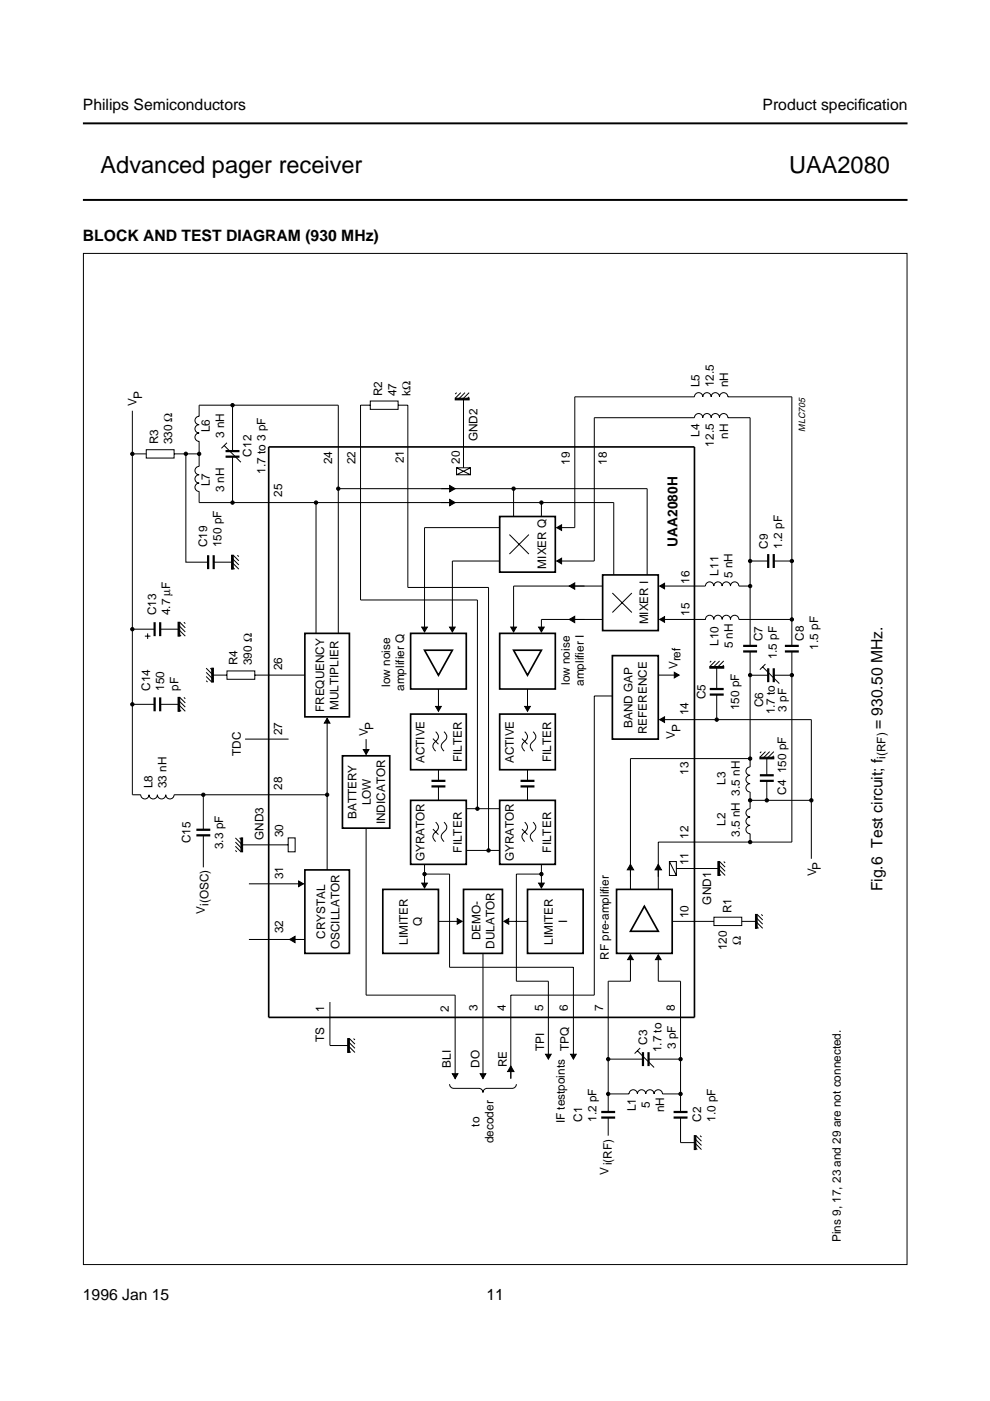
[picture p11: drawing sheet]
<svg xmlns="http://www.w3.org/2000/svg" width="210mm" height="297mm" viewBox="0 0 210 297" stroke-linecap="round" stroke-linejoin="round" font-family="sans-serif">
<path d="M17.6 26.2h174.8M17.6 42.4h174.8" fill="none" stroke="#000" stroke-width=".42"/>
<g fill="#fff">
<path d="M17.5 161.5h8.1z"/>
<path d="M25.7 160.4v2z"/>
<path d="M17.5 158.2h169.4v7.1h-169.4z"/>
<circle cx="42" cy="164.5" r=".22"/>
<circle cx="42" cy="162.6" r=".22"/>
<circle cx="42" cy="160.8" r=".22"/>
<circle cx="42" cy="158.9" r=".22"/>
<circle cx="156.9" cy="164.5" r=".22"/>
<circle cx="156.9" cy="162.6" r=".22"/>
<circle cx="156.9" cy="160.8" r=".22"/>
<circle cx="156.9" cy="158.9" r=".22"/>
</g>
<g fill="none" stroke="#000" stroke-width=".21">
<path d="M28.1 87.1v81.4h1.7a.88 .88 0 0 0 .9 .9 .88 .88 0 0 0 .9-.9 .89 .89 0 0 0 .9 .9 .89 .89 0 0 0 .9-.9 .88 .88 0 0 0 .9 .9 .88 .88 0 0 0 .8-.9 .88 .88 0 0 0 .9 .9 .88 .88 0 0 0 .9-.9h32.5M28.1 96.2h2.9M31 95.3h5.9v1.8h-5.9zM36.9 96.2h5.3M39.4 96.2v23h4.7M47.5 94.5l3.6 3.5M48.1 93.9l-1.2 1.2M49.3 85.9v9.7M49.3 96.8v9.8M78.5 85h5.9v1.8h-5.9zM78.5 85.9h-2.1v41.3h24.8v44.3M84.4 85.9h2.1v38.7h17.1v55.7"/>
<path d="M96.8 99.2h2.9v1.5h-2.9zM96.8 99.2l2.9 1.5M96.8 83.3l-.3 .2M97.7 83.3l-1.2 1.1M98.3 84.4v14.8M98.6 83.3l-1.5 1.4M99.5 84.1l-.6 .6M99.5 83.3l-1.5 1.4M99.7 99.2l-2.9 1.5M45.3 119.2h3.9l1.4 1.5M49.2 118.3l1.4 1.5M49.5 117.7l1.1 1.2"/>
<path d="M50.3 117.7l.3 .3M67 106.6v27.7M71.7 103.6h65.5v18.3M105.9 111.9h-15.9v22.1M105.9 118.9h-10v15.1M108 113.3l4.1 4.2M108.9 103.6v5.9M112.1 113.3l-4.1 4.2M114.8 106.6v2.9M118 118.9h8v-30.3h21.2a.88 .88 0 0 1 .9-.9 .88 .88 0 0 1 .9 .9 .89 .89 0 0 1 .9-.9 .89 .89 0 0 1 .9 .9 .88 .88 0 0 1 .9-.9 .88 .88 0 0 1 .9 .9 .88 .88 0 0 1 .8-.9 .88 .88 0 0 1 .9 .9h4.7v48.3M118 111.9h3.9v-27.8h25.3a.88 .88 0 0 1 .9-.8 .88 .88 0 0 1 .9 .8 .89 .89 0 0 1 .9-.8 .89 .89 0 0 1 .9 .8 .88 .88 0 0 1 .9-.8 .88 .88 0 0 1 .9 .8 .88 .88 0 0 1 .8-.8 .88 .88 0 0 1 .9 .8h13.6v52.8M159 118.9h3.9"/>
<path d="M164.1 118.9h3.8M28.1 133.4h4.7M30.7 134.9h1.2M31.3 134.3v1.2M34 133.4h3.8M37.8 134.3l.6 .6M37.8 133.4l1.5 1.5M37.8 132.5l1.5 1.5M38.1 131.9l1.2 1.2M39 131.9l.3 .3M49.2 120.1l.5 .6M127.8 124.3h-18.9v9.7"/>
<path d="M127.8 131.3h-13v2.7M129.8 125.7l4.2 4.2M130.1 121.9v-15.3h-87.9v-2.4a.89 .89 0 0 1-.9-.9 .89 .89 0 0 1 .9-.9 .88 .88 0 0 1-.9-.9 .88 .88 0 0 1 .9-.8 .88 .88 0 0 1-.9-.9 .88 .88 0 0 1 .9-.9v-5.3a.89 .89 0 0 1-.9-.9 .89 .89 0 0 1 .9-.9 .88 .88 0 0 1-.9-.9 .88 .88 0 0 1 .9-.9 .88 .88 0 0 1-.9-.8 .88 .88 0 0 1 .9-.9v-2.4h29.5v48.4M134 125.7l-4.2 4.2M139.9 124.3h9.7a.88 .88 0 0 1 .9-.9 .88 .88 0 0 1 .8 .9 .88 .88 0 0 1 .9-.9 .88 .88 0 0 1 .9 .9 .88 .88 0 0 1 .9-.9 .88 .88 0 0 1 .9 .9 .89 .89 0 0 1 .9-.9 .89 .89 0 0 1 .9 .9h2.3M139.9 131.3h9.7a.88 .88 0 0 1 .9-.9 .88 .88 0 0 1 .8 .9 .88 .88 0 0 1 .9-.9 .88 .88 0 0 1 .9 .9 .88 .88 0 0 1 .9-.9 .88 .88 0 0 1 .9 .9 .89 .89 0 0 1 .9-.9 .89 .89 0 0 1 .9 .9h11.2M159 138.1v24.5a.88 .88 0 0 0-.8 .9 .88 .88 0 0 0 .8 .9 .89 .89 0 0 0-.8 .9 .89 .89 0 0 0 .8 .8 .88 .88 0 0 0-.8 .9 .88 .88 0 0 0 .8 .9v3.6a.88 .88 0 0 0-.8 .8 .88 .88 0 0 0 .8 .9 .88 .88 0 0 0-.8 .9 .88 .88 0 0 0 .8 .9 .89 .89 0 0 0-.8 .9 .89 .89 0 0 0 .8 .9v1.7M167.9 138.1v40.4h-28.3v10.1M28.1 149.3h4.7M34 149.3h3.8l1.5 1.5M37.8 150.2l.6 .6M37.8 148.4l1.5 1.5"/>
<path d="M38.1 147.9l1.2 1.1M39 147.9l.3 .3M43.7 141.7l1.5 1.4h2.9M43.7 142.5l1.5 1.5M43.7 143.4l1.2 1.2M43.7 144.3l.3 .3M44.6 141.7l.6 .6M48.1 142.3h5.9v1.7h-5.9zM52 156.7h9.2M54 143.1h10.6M69.4 152.3v32.1M77.6 156.7v3.3"/>
<path d="M91.8 156.6l1.2 1.2M92.4 155.1a1.24 1.24 0 0 1-.1 2.2 1.17 1.17 0 0 0 .1 2M93 146.1v4.7M94.1 155.1a1.24 1.24 0 0 1-.1 2.2 1.17 1.17 0 0 0 .1 2M110.7 156.6l1.1 1.2M111.3 155.1a1.24 1.24 0 0 1-.1 2.2 1.17 1.17 0 0 0 .1 2M111.8 146.1v4.7M113 155.1a1.24 1.24 0 0 1-.1 2.2 1.17 1.17 0 0 0 .1 2M129.8 147.6h-3.8v63.4h-17.7v17.7M139.6 143.1h4.4M139.9 152.6h32.1v29.5M150.8 140.1l-.3 .3"/>
<path d="M151.7 140.1l-1.2 1.2M152 147.3v5.3M152.6 140.1l-1.5 1.5M153.5 140.1l-1.5 1.5v4.5M153.5 141l-.6 .6M159 143.2h3.9M161.4 159.4l-.3 .3M161.7 141.4l3.5 3.5M162.3 140.8l-1.2 1.2M162.3 159.4l-1.2 1.1M163.2 159.4l-1.5 1.4M164.1 143.2h3.8"/>
<path d="M164.1 159.4l-1.5 1.4M43.1 168.5v7.4M43.1 177.1v6.8M49.9 177.7l1.5 1.4h9.7M49.9 178.5l1.5 1.5M49.9 179.4l1.2 1.2M50.8 177.7l.6 .5M61.1 177.7h1.5v2.9h-1.5zM77.6 175.6v35.4h18.9v17.7M91.8 175.8l1.2 1.2M92.4 174.3a1.24 1.24 0 0 1-.1 2.2 1.17 1.17 0 0 0 .1 1.9M93 163.2v2.4"/>
<path d="M93 166.7v3M94.1 174.3a1.24 1.24 0 0 1-.1 2.2 1.17 1.17 0 0 0 .1 1.9M98.9 171.5h7M110.7 175.8l1.1 1.2M111.3 174.3a1.24 1.24 0 0 1-.1 2.2 1.17 1.17 0 0 0 .1 1.9M111.8 163.2v2.4M111.8 166.7v3M113 174.3a1.24 1.24 0 0 1-.1 2.2 1.17 1.17 0 0 0 .1 1.9M159 160.8h-25.3v27.8M159 169.7h13M162.6 160.8v3.6M162.6 165.6v4.1"/>
<path d="M164.1 160.2l-.6 .6M49.9 180.3l.3 .3M52.8 199.2h11.8M52.8 187.4h11.5M90 183.3v5M90 185.3h5.3v19.8h26.3v19.5M93 195.4h5M98.9 180.3h7M106.8 195.4h5M114.8 183.3v5M114.8 185.3h-5.3v22.7h6.8v16.6M141.9 182.7h1.5v2.9h-1.5z"/>
<path d="M141.9 182.7l1.5 2.9M142.5 195.4h8.9M143.4 184.1h8.9l1.4 1.5M151.4 194.5h5.9v1.7h-5.9zM152.3 185l.6 .6M152.3 183.3l1.4 1.4M152.6 182.7l1.1 1.1M153.5 182.7l.2 .3M157.3 195.4h2.9l1.5 1.4M160.2 196.2l.6 .6M160.2 194.5l1.5 1.4M160.5 193.9l1.2 1.2"/>
<path d="M161.4 193.9l.3 .3M70 212.5v9.1M102.4 202.1v26.6M133.7 202.4v5.6h-4.7v27.8M139.6 202.4v5.6h4.7v27.8M69.9 221.7h3.9l1.5 1.4M73.8 222.6l.6 .5M73.8 220.8l1.5 1.5M74.1 220.2l1.2 1.2M75 220.2l.3 .3M95.3 229.9a.88 .88 0 0 0 .9 .9h5.3a.88 .88 0 0 1 .9 .8 .89 .89 0 0 1 .9-.8h5.3a.89 .89 0 0 0 .9-.9M128.9 224.6h7.4"/>
<path d="M129 231.9h4.4a.89 .89 0 0 1 .9-.9 .89 .89 0 0 1 .8 .9 .88 .88 0 0 1 .9-.9 .88 .88 0 0 1 .9 .9 .88 .88 0 0 1 .9-.9 .88 .88 0 0 1 .9 .9 .89 .89 0 0 1 .9-.9 .89 .89 0 0 1 .9 .9h3.8M129 236.9v3.9M135.1 222.8l3.6 3.5M135.7 222.2l-1.1 1.2M137.5 224.6h6.8M144.3 236.9v5.4h3l1.4 1.4M147.3 243.1l.5 .6M147.3 241.4l1.4 1.4M147.6 240.8l1.1 1.2M148.4 240.8l.3 .3"/>
</g>
<g fill="none" stroke="#000" stroke-width=".35">
<path d="M57 94.8h90.2v120.9h-90.2zM105.9 109.5h11.8v11.8h-11.8zM64.6 134.3h9.5v17.7h-9.5zM87.1 134.3h11.8v11.8h-11.8zM90 137.9h5.9l-2.9 5.3zM105.9 134.3h11.8v11.8h-11.8zM108.9 137.9h5.9l-3 5.3zM127.8 121.9h11.8v11.8h-11.8zM129.8 139h9.8v17.7h-9.8zM87.1 151.4h11.8v11.8h-11.8zM105.9 151.4h11.8v11.8h-11.8zM72.6 160.2h10v15.4h-10z"/>
<path d="M87.1 169.7h11.8v13.6h-11.8zM105.9 169.7h11.8v13.6h-11.8zM64.6 184.4h9.5v17.7h-9.5zM81.2 188.6h11.8v13.5h-11.8zM98.3 188.6h8.2v13.5h-8.2zM111.8 188.6h11.8v13.5h-11.8zM130.7 188.6h11.8v13.5h-11.8zM136.6 192.1l3 5.4h-5.9z"/>
</g>
<g fill="none" stroke="#000" stroke-width=".47">
<path d="M47.8 96.8h3M47.8 95.6h3M44.1 117.7v3M45.3 117.7v3M162.9 117.5v2.9M164.1 117.5v2.9M32.8 131.9v3M34 131.9v3M157.6 136.9h2.9M157.6 138.1h2.9M166.4 136.9h3M166.4 138.1h3"/>
<path d="M32.8 147.9v2.9M34 147.9v2.9M150.5 146.1h2.9M150.5 147.3h2.9M162.9 141.7v2.9M164.1 141.7v2.9M41.6 175.9h3M41.6 177.1h3M91.5 166.7h2.9M91.5 165.6h2.9M110.4 166.7h2.9M110.4 165.6h2.9"/>
<path d="M161.1 165.6h3M161.1 164.4h3M127.5 235.8h2.9M127.5 236.9h2.9M136.3 223.1v2.9M137.5 223.1v2.9M142.8 235.8h3M142.8 236.9h3"/>
</g>
<g fill="#000" stroke="#000" stroke-width=".21">
<path d="M96.5 84.4h3v.4h-3zM49.1 117.7h.4v3h-.4zM95.3 102.9l1.2 .7-1.2 .7zM95.3 105.9l1.2 .7-1.2 .6zM118 111.9l1.1-.6v1.2zM118 118.9l1.1-.6v1.2zM37.8 131.9h.3v3h-.3zM89.4 133h1.2l-.6 1zM95.3 133h1.2l-.6 1zM108.3 133h1.2l-.6 1zM114.2 133h1.2l-.6 1zM120.7 131.3l1.2-.6v1.3z"/>
<path d="M120.7 124.3l1.2-.7v1.3zM139.9 124.3l1-.6v1.2zM139.9 131.3l1-.6v1.2zM37.8 147.9h.3v2.9h-.3zM44.9 141.7h.3v2.9h-.3zM69.4 152.3l.6 1h-1.2zM77 158.9h1.2l-.6 1.1zM92.4 149.8h1.2l-.6 1zM111.2 149.8h1.2l-.6 1zM139.9 152.6l1-.6v1.2zM143 142.5l1 .6-1 .6zM150.5 141.3h3v.4h-3z"/>
<path d="M51.1 177.7h.3v2.9h-.3zM161.1 160.5h3v.4h-3zM61.4 199.2l1.2-.7v1.4zM63.3 186.8l1 .6-1 .6zM89.4 187.2h1.2l-.6 1.1zM96.9 194.8l1.1 .6-1.1 .5zM106.8 195.4l1.1-.6v1.1zM114.2 187.2h1.2l-.6 1.1zM133.7 183.3l.6 1.1h-1.3zM139.6 183.3l.6 1.1h-1.3zM152.2 182.7h.4v2.9h-.4zM160.2 193.9h.3v2.9h-.3z"/>
<path d="M133.7 202.4l.6 1.1h-1.2zM139.6 202.4l.6 1.1h-1.2zM73.7 220.2h.4v2.9h-.4zM95.9 227.7h1.2l-.6 1zM101.8 227.7h1.2l-.6 1zM108.3 226l.7 1.2h-1.4zM115.7 223.5h1.2l-.6 1.1zM121 223.5h1.2l-.6 1.1zM147.2 240.8h.4v2.9h-.4z"/>
<circle cx="28.1" cy="96.2" r=".35"/>
<circle cx="39.4" cy="96.2" r=".35"/>
<circle cx="42.2" cy="96.2" r=".35"/>
<circle cx="49.3" cy="85.9" r=".35"/>
<circle cx="49.3" cy="106.6" r=".35"/>
<circle cx="67" cy="106.6" r=".35"/>
<circle cx="71.7" cy="103.6" r=".35"/>
<circle cx="108.9" cy="103.6" r=".35"/>
<circle cx="114.8" cy="106.6" r=".35"/>
<circle cx="159" cy="118.9" r=".35"/>
<circle cx="167.9" cy="118.9" r=".35"/>
<circle cx="28.1" cy="133.4" r=".35"/>
<circle cx="159" cy="124.3" r=".35"/>
<circle cx="167.9" cy="131.3" r=".35"/>
<circle cx="28.1" cy="149.3" r=".35"/>
<circle cx="152" cy="152.6" r=".35"/>
<circle cx="159" cy="143.1" r=".35"/>
<circle cx="167.9" cy="143.1" r=".35"/>
<circle cx="43.1" cy="168.5" r=".35"/>
<circle cx="69.4" cy="168.5" r=".35"/>
<circle cx="101.2" cy="171.5" r=".35"/>
<circle cx="159" cy="169.7" r=".35"/>
<circle cx="159" cy="160.8" r=".35"/>
<circle cx="159" cy="178.5" r=".35"/>
<circle cx="162.6" cy="169.7" r=".35"/>
<circle cx="172" cy="169.7" r=".35"/>
<circle cx="90" cy="185.3" r=".35"/>
<circle cx="103.6" cy="180.3" r=".35"/>
<circle cx="114.8" cy="185.3" r=".35"/>
<circle cx="129" cy="224.6" r=".35"/>
<circle cx="129" cy="231.9" r=".35"/>
<circle cx="144.3" cy="224.6" r=".35"/>
<circle cx="144.3" cy="231.9" r=".35"/>
</g>
<g fill="#fff">
<path d="M184.9 58.5h7.5v204.8h-7.5z" fill-rule="evenodd"/>
<path d="M176.6 210.8h3.3v52.5h-3.3z" fill-rule="evenodd"/>
</g>
<path d="M17.7 53.7h174.6v214.4h-174.6z" fill="none" stroke="#000" stroke-width=".21"/>
<g font-size="5">
<text x="21.3" y="36.6">Advanced pager receiver</text>
<text x="167.3" y="36.6">UAA2080</text>
</g>
<g font-size="3.3">
<text x="17.6" y="23.4">Philips Semiconductors</text>
<text x="161.7" y="23.4">Product specif</text>
<text x="181.9" y="23.4">ication</text>
<text x="17.6" y="51.1">BLOCK AND TEST DIAGRAM (930 MHz)</text>
<text x="187.1" y="154.6" transform="rotate(-90 187.1 154.6)">= 930.50 MHz.</text>
<text x="187.1" y="189" transform="rotate(-90 187.1 189)">Fig.6 Test circuit; f</text>
<text x="17.6" y="275.6">1996 Jan 15</text>
<text x="103.1" y="275.6">11</text>
</g>
<text font-size="2.9" x="143.7" y="115.9" transform="rotate(-90 143.7 115.9)">UAA2080H</text>
<g font-size="2.5">
<text x="148.3" y="82.1" transform="rotate(-90 148.3 82.1)">L5</text>
<text x="151.4" y="82.1" transform="rotate(-90 151.4 82.1)">12.5</text>
<text x="154.4" y="82.1" transform="rotate(-90 154.4 82.1)">nH</text>
<text x="28.9" y="86.1" transform="rotate(-90 28.9 86.1)">V</text>
<text x="30.2" y="84.7" transform="rotate(-90 30.2 84.7)">P</text>
<text x="81" y="84" transform="rotate(-90 81 84)">R2</text>
<text x="84" y="84" transform="rotate(-90 84 84)">47</text>
<text x="87.1" y="84" transform="rotate(-90 87.1 84)">kΩ</text>
<text x="33.5" y="94.2" transform="rotate(-90 33.5 94.2)">R3</text>
<text x="36.5" y="94.2" transform="rotate(-90 36.5 94.2)">330 Ω</text>
<text x="44.5" y="91.6" transform="rotate(-90 44.5 91.6)">L6</text>
<text x="47.5" y="92.9" transform="rotate(-90 47.5 92.9)">3 nH</text>
<text x="101.2" y="93.5" transform="rotate(-90 101.2 93.5)">GND2</text>
<text x="148.3" y="92.6" transform="rotate(-90 148.3 92.6)">L4</text>
<text x="151.4" y="94.7" transform="rotate(-90 151.4 94.7)">12.5</text>
<text x="154.4" y="93" transform="rotate(-90 154.4 93)">nH</text>
<text x="53.3" y="96.8" transform="rotate(-90 53.3 96.8)">C12</text>
<text x="56.3" y="100.5" transform="rotate(-90 56.3 100.5)">1.7 to 3 pF</text>
<text x="70.4" y="98.4" transform="rotate(-90 70.4 98.4)">24</text>
<text x="75.4" y="98.4" transform="rotate(-90 75.4 98.4)">22</text>
<text x="85.6" y="98.2" transform="rotate(-90 85.6 98.2)">21</text>
<text x="97.5" y="98.3" transform="rotate(-90 97.5 98.3)">20</text>
<text x="120.8" y="98.5" transform="rotate(-90 120.8 98.5)">19</text>
<text x="128.7" y="98.5" transform="rotate(-90 128.7 98.5)">18</text>
<text x="44.5" y="103.1" transform="rotate(-90 44.5 103.1)">L7</text>
<text x="47.5" y="104.4" transform="rotate(-90 47.5 104.4)">3 nH</text>
<text x="59.8" y="105.3" transform="rotate(-90 59.8 105.3)">25</text>
<text x="43.9" y="116" transform="rotate(-90 43.9 116)">C19</text>
<text x="46.9" y="116" transform="rotate(-90 46.9 116)">150 pF</text>
<text x="162.8" y="116.3" transform="rotate(-90 162.8 116.3)">C9</text>
<text x="165.8" y="116.3" transform="rotate(-90 165.8 116.3)">1.2 pF</text>
<text x="115.8" y="120.5" transform="rotate(-90 115.8 120.5)">MIXER Q</text>
<text x="146.2" y="123.7" transform="rotate(-90 146.2 123.7)">16</text>
<text x="152.3" y="122" transform="rotate(-90 152.3 122)">L11</text>
<text x="155.3" y="122.6" transform="rotate(-90 155.3 122.6)">5 nH</text>
<text x="33.1" y="130.4" transform="rotate(-90 33.1 130.4)">C13</text>
<text x="36.1" y="130.4" transform="rotate(-90 36.1 130.4)">4.7 µF</text>
<text x="146.2" y="130.6" transform="rotate(-90 146.2 130.6)">15</text>
<text x="137.4" y="132.4" transform="rotate(-90 137.4 132.4)">MIXER I</text>
<text x="152.4" y="136.9" transform="rotate(-90 152.4 136.9)">L10</text>
<text x="155.4" y="137.5" transform="rotate(-90 155.4 137.5)">5 nH</text>
<text x="161.7" y="135.9" transform="rotate(-90 161.7 135.9)">C7</text>
<text x="170.4" y="135.8" transform="rotate(-90 170.4 135.8)">C8</text>
<text x="173.5" y="137.7" transform="rotate(-90 173.5 137.7)">1.5 pF</text>
<text x="50.3" y="141.1" transform="rotate(-90 50.3 141.1)">R4</text>
<text x="53.4" y="141.1" transform="rotate(-90 53.4 141.1)">390 Ω</text>
<text x="59.8" y="142.1" transform="rotate(-90 59.8 142.1)">26</text>
<text x="143.7" y="141.9" transform="rotate(-90 143.7 141.9)">Vref</text>
<text x="164.7" y="139.8" transform="rotate(-90 164.7 139.8)">1.5 pF</text>
<text x="31.8" y="146.5" transform="rotate(-90 31.8 146.5)">C14</text>
<text x="34.8" y="146.5" transform="rotate(-90 34.8 146.5)">150</text>
<text x="37.9" y="146.5" transform="rotate(-90 37.9 146.5)">pF</text>
<text x="82.7" y="145.6" transform="rotate(-90 82.7 145.6)">low noise</text>
<text x="85.7" y="146.5" transform="rotate(-90 85.7 146.5)">amplifier Q</text>
<text x="120.8" y="145.2" transform="rotate(-90 120.8 145.2)">low noise</text>
<text x="123.8" y="145.4" transform="rotate(-90 123.8 145.4)">amplifier I</text>
<text x="149.6" y="148.3" transform="rotate(-90 149.6 148.3)">C5</text>
<text x="161.8" y="150" transform="rotate(-90 161.8 150)">C6</text>
<text x="59.8" y="155.8" transform="rotate(-90 59.8 155.8)">27</text>
<text x="68.8" y="151" transform="rotate(-90 68.8 151)">FREQUENCY</text>
<text x="71.8" y="150.5" transform="rotate(-90 71.8 150.5)">MULTIPLIER</text>
<text x="79.2" y="154.7" transform="rotate(-90 79.2 154.7)">P</text>
<text x="134.1" y="154.4" transform="rotate(-90 134.1 154.4)">BAND GAP</text>
<text x="137.1" y="155.6" transform="rotate(-90 137.1 155.6)">REFERENCE</text>
<text x="144.3" y="155.2" transform="rotate(-90 144.3 155.2)">P</text>
<text x="146" y="151.6" transform="rotate(-90 146 151.6)">14</text>
<text x="156.7" y="150.6" transform="rotate(-90 156.7 150.6)">150 pF</text>
<text x="164.3" y="151.5" transform="rotate(-90 164.3 151.5)">1.7 to</text>
<text x="166.8" y="150.9" transform="rotate(-90 166.8 150.9)">3 pF</text>
<text x="51.1" y="160.2" transform="rotate(-90 51.1 160.2)">TDC</text>
<text x="78" y="156.1" transform="rotate(-90 78 156.1)">V</text>
<text x="90" y="161.8" transform="rotate(-90 90 161.8)">ACTIVE</text>
<text x="97.9" y="161.6" transform="rotate(-90 97.9 161.6)">FILTER</text>
<text x="108.9" y="161.8" transform="rotate(-90 108.9 161.8)">ACTIVE</text>
<text x="116.8" y="161.6" transform="rotate(-90 116.8 161.6)">FILTER</text>
<text x="143.1" y="156.7" transform="rotate(-90 143.1 156.7)">V</text>
<text x="187.7" y="160.9" transform="rotate(-90 187.7 160.9)">i(RF)</text>
<text x="32.3" y="167.1" transform="rotate(-90 32.3 167.1)">L8</text>
<text x="35.3" y="167.1" transform="rotate(-90 35.3 167.1)">33 nH</text>
<text x="59.8" y="167.5" transform="rotate(-90 59.8 167.5)">28</text>
<text x="146" y="164.3" transform="rotate(-90 146 164.3)">13</text>
<text x="153.8" y="166.4" transform="rotate(-90 153.8 166.4)">L3</text>
<text x="75.6" y="173.7" transform="rotate(-90 75.6 173.7)">BATTERY</text>
<text x="78.6" y="170.8" transform="rotate(-90 78.6 170.8)">LOW</text>
<text x="166.7" y="168.5" transform="rotate(-90 166.7 168.5)">C4 150 pF</text>
<text x="40.4" y="178.8" transform="rotate(-90 40.4 178.8)">C15</text>
<text x="55.8" y="178.1" transform="rotate(-90 55.8 178.1)">GND3</text>
<text x="60" y="177.5" transform="rotate(-90 60 177.5)">30</text>
<text x="81.7" y="174.8" transform="rotate(-90 81.7 174.8)">INDICATOR</text>
<text x="146" y="177.8" transform="rotate(-90 146 177.8)">12</text>
<text x="153.8" y="175.1" transform="rotate(-90 153.8 175.1)">L2</text>
<text x="156.9" y="177.4" transform="rotate(-90 156.9 177.4)">3.5 nH 3.5 nH</text>
<text x="47.3" y="180" transform="rotate(-90 47.3 180)">3.3 pF</text>
<text x="90" y="182.6" transform="rotate(-90 90 182.6)">GYRATOR</text>
<text x="97.9" y="180.8" transform="rotate(-90 97.9 180.8)">FILTER</text>
<text x="108.9" y="182.6" transform="rotate(-90 108.9 182.6)">GYRATOR</text>
<text x="116.8" y="180.8" transform="rotate(-90 116.8 180.8)">FILTER</text>
<text x="146" y="183.5" transform="rotate(-90 146 183.5)">11</text>
<text x="173" y="185.8" transform="rotate(-90 173 185.8)">V</text>
<text x="174.1" y="184.4" transform="rotate(-90 174.1 184.4)">P</text>
<text x="60" y="186.4" transform="rotate(-90 60 186.4)">31</text>
<text x="150.8" y="191.8" transform="rotate(-90 150.8 191.8)">GND1</text>
<text x="43.5" y="193.8" transform="rotate(-90 43.5 193.8)">V</text>
<text x="44.2" y="192.1" transform="rotate(-90 44.2 192.1)">i(OSC)</text>
<text x="60" y="197.9" transform="rotate(-90 60 197.9)">32</text>
<text x="89.5" y="196.4" transform="rotate(-90 89.5 196.4)">Q</text>
<text x="120.3" y="195.7" transform="rotate(-90 120.3 195.7)">I</text>
<text x="146" y="194.7" transform="rotate(-90 146 194.7)">10</text>
<text x="155.1" y="193.7" transform="rotate(-90 155.1 193.7)">R1</text>
<text x="69" y="199.1" transform="rotate(-90 69 199.1)">CRYSTAL</text>
<text x="72" y="201.2" transform="rotate(-90 72 201.2)">OSCILLATOR</text>
<text x="86.4" y="200.3" transform="rotate(-90 86.4 200.3)">LIMITER</text>
<text x="101.8" y="199.3" transform="rotate(-90 101.8 199.3)">DEMO-</text>
<text x="104.9" y="201.2" transform="rotate(-90 104.9 201.2)">DULATOR</text>
<text x="117.2" y="200.3" transform="rotate(-90 117.2 200.3)">LIMITER</text>
<text x="129.1" y="203.5" transform="rotate(-90 129.1 203.5)">RF pre-amplifier</text>
<text x="154.1" y="201.5" transform="rotate(-90 154.1 201.5)">120</text>
<text x="157.1" y="200.3" transform="rotate(-90 157.1 200.3)">Ω</text>
<text x="68.8" y="214.6" transform="rotate(-90 68.8 214.6)">1</text>
<text x="95.2" y="214.6" transform="rotate(-90 95.2 214.6)">2</text>
<text x="101.2" y="214.3" transform="rotate(-90 101.2 214.3)">3</text>
<text x="107.3" y="214.3" transform="rotate(-90 107.3 214.3)">4</text>
<text x="115.2" y="214.3" transform="rotate(-90 115.2 214.3)">5</text>
<text x="120.4" y="214.3" transform="rotate(-90 120.4 214.3)">6</text>
<text x="127.9" y="214.3" transform="rotate(-90 127.9 214.3)">7</text>
<text x="143.1" y="214.3" transform="rotate(-90 143.1 214.3)">8</text>
<text x="68.8" y="220.9" transform="rotate(-90 68.8 220.9)">TS</text>
<text x="137.2" y="221.6" transform="rotate(-90 137.2 221.6)">C3</text>
<text x="95.6" y="226.4" transform="rotate(-90 95.6 226.4)">BLI</text>
<text x="101.6" y="226.4" transform="rotate(-90 101.6 226.4)">DO</text>
<text x="107.5" y="226.3" transform="rotate(-90 107.5 226.3)">RE</text>
<text x="115.4" y="222.9" transform="rotate(-90 115.4 222.9)">TPI</text>
<text x="120.6" y="222.9" transform="rotate(-90 120.6 222.9)">TPQ</text>
<text x="140.2" y="223.1" transform="rotate(-90 140.2 223.1)">1.7 to</text>
<text x="143.3" y="222.5" transform="rotate(-90 143.3 222.5)">3 pF</text>
<text x="101.6" y="238.9" transform="rotate(-90 101.6 238.9)">to</text>
<text x="119.7" y="238.2" transform="rotate(-90 119.7 238.2)">IF testpoints</text>
<text x="123.5" y="237.9" transform="rotate(-90 123.5 237.9)">C1</text>
<text x="126.5" y="237.9" transform="rotate(-90 126.5 237.9)">1.2 pF</text>
<text x="134.8" y="235.6" transform="rotate(-90 134.8 235.6)">L1</text>
<text x="137.8" y="234.9" transform="rotate(-90 137.8 234.9)">5</text>
<text x="140.8" y="235.8" transform="rotate(-90 140.8 235.8)">nH</text>
<text x="148.7" y="237.9" transform="rotate(-90 148.7 237.9)">C2</text>
<text x="151.7" y="237.9" transform="rotate(-90 151.7 237.9)">1.0 pF</text>
<text x="104.7" y="242.4" transform="rotate(-90 104.7 242.4)">decoder</text>
<text x="129" y="249" transform="rotate(-90 129 249)">V</text>
<text x="129.7" y="247" transform="rotate(-90 129.7 247)">i(RF)</text>
<text x="178.3" y="263.3" transform="rotate(-90 178.3 263.3)">Pins 9, 17, 23 and 29 are not connected.</text>
</g>
<text font-size="2.1" fill="#fff" x="185.9" y="162.8" transform="rotate(-180 185.9 162.8)">handbook, full pagewidth</text>
<text font-size="1.9" x="170.7" y="91.5" transform="rotate(-90 170.7 91.5)">MLC705</text>
</svg>
